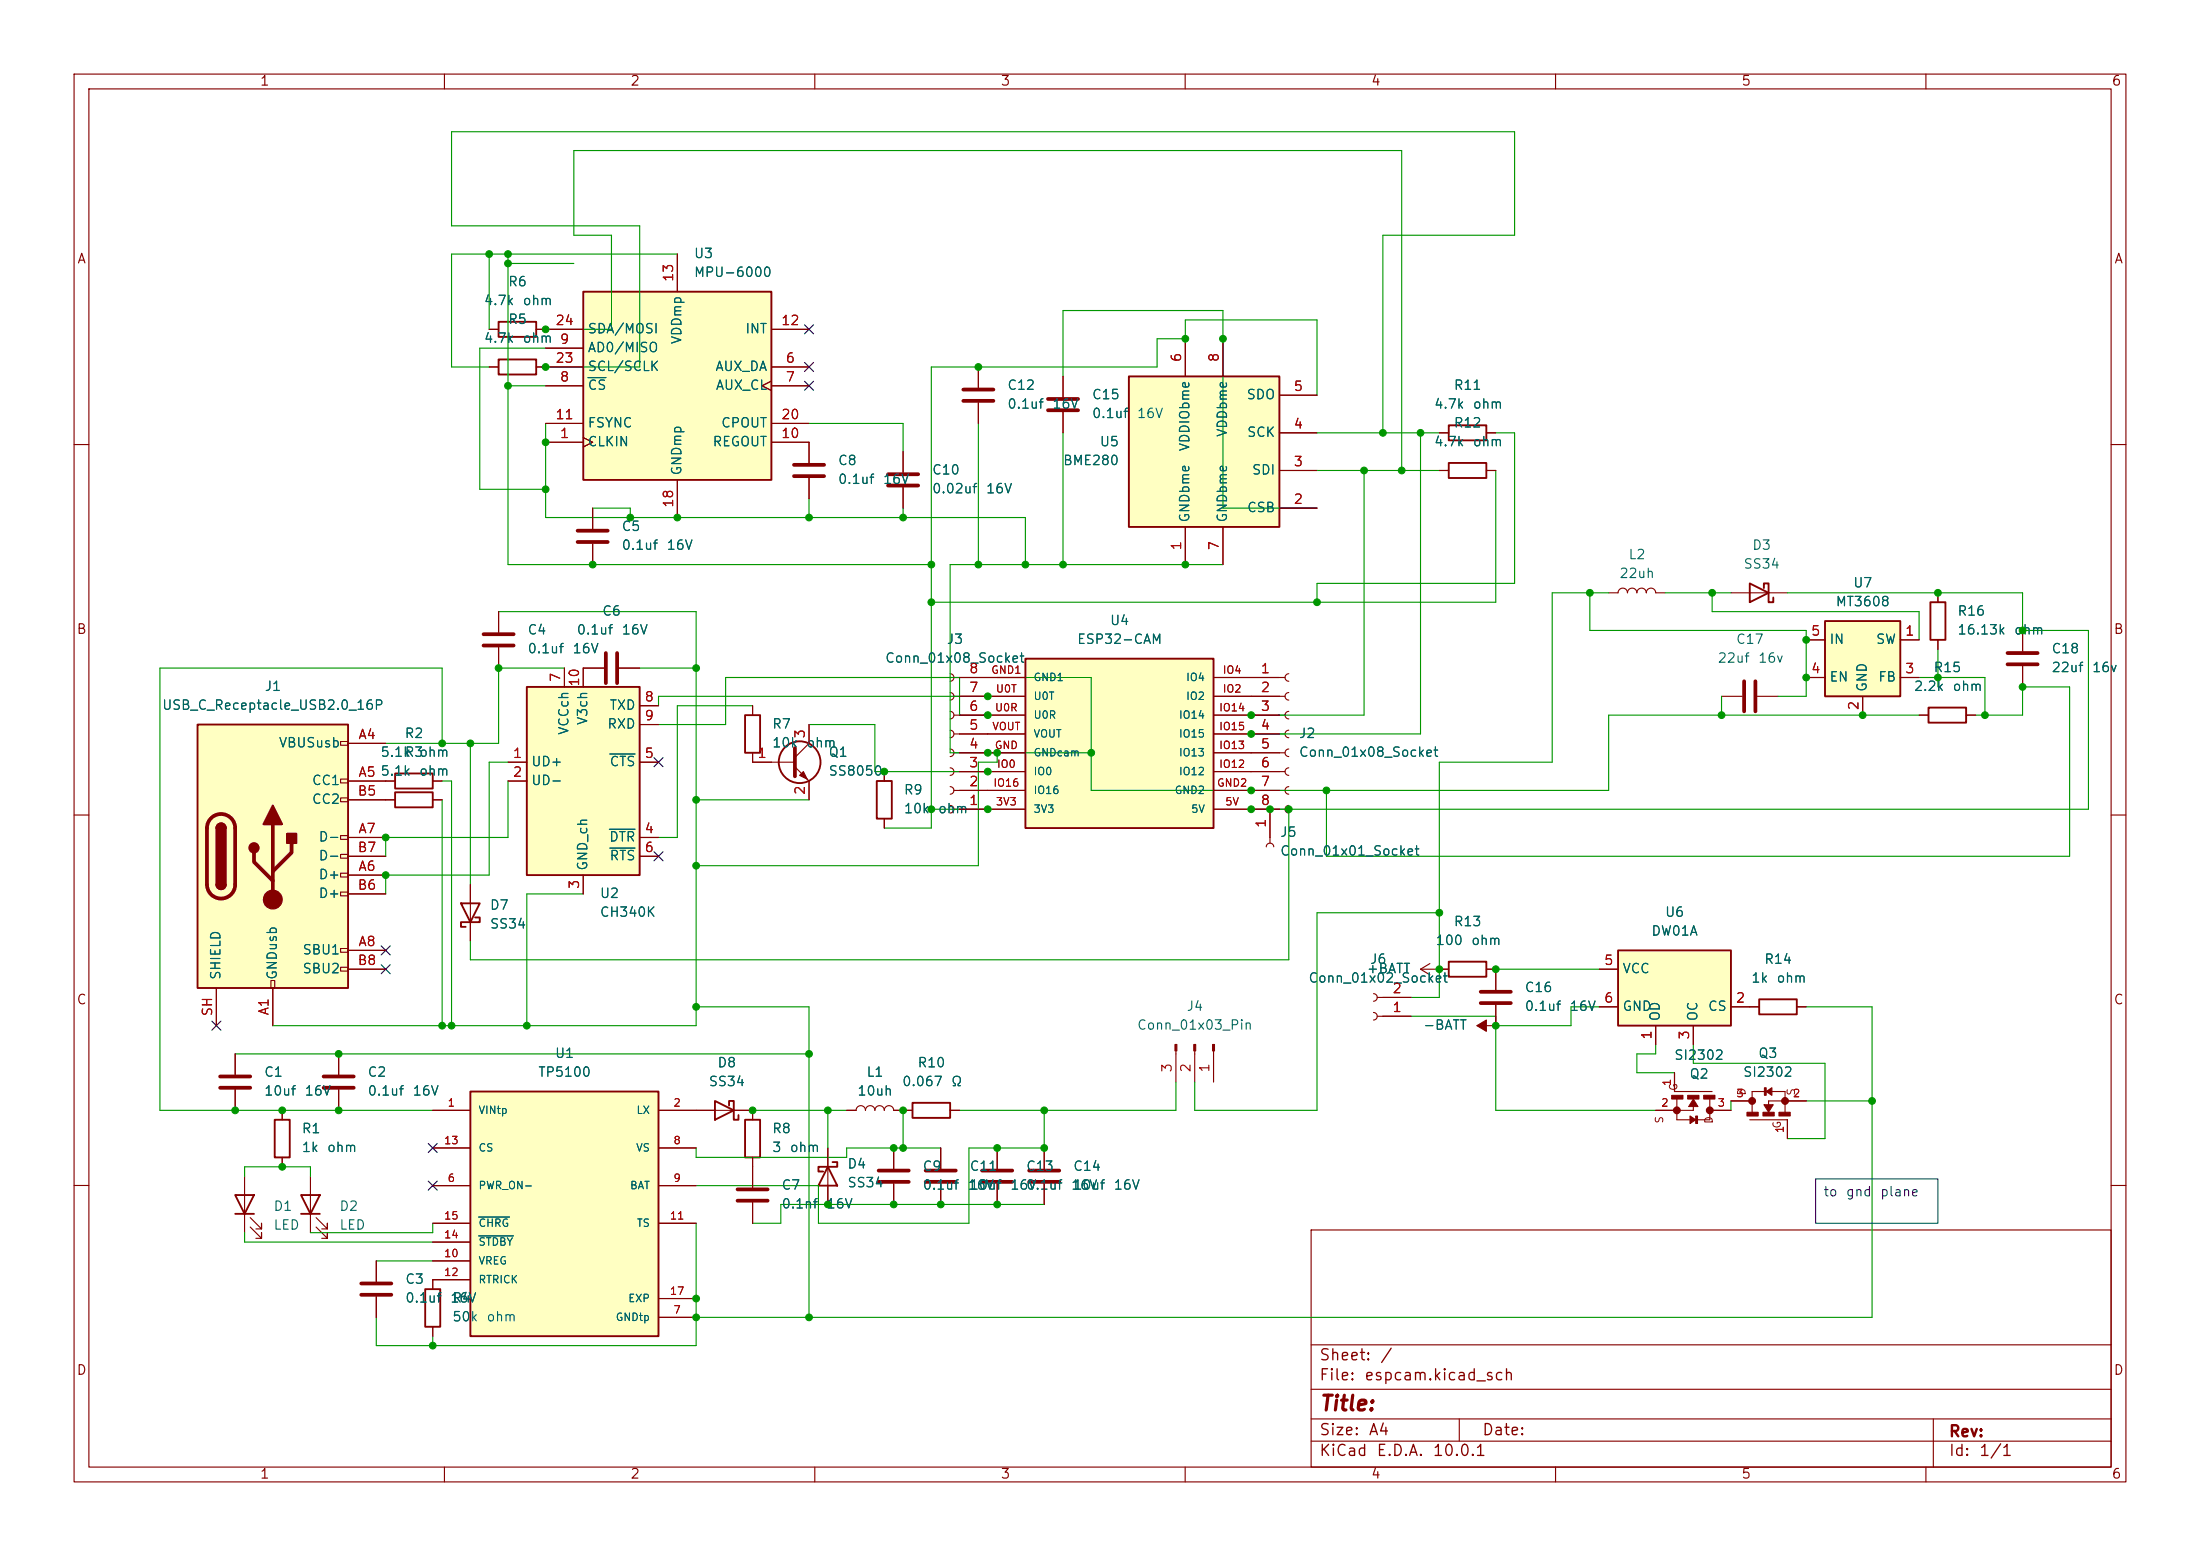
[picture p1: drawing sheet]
<svg xmlns="http://www.w3.org/2000/svg" width="297mm" height="210mm" viewBox="0 0 297 210" stroke-linecap="round" stroke-linejoin="round" font-family="sans-serif">
<g fill="none" stroke="#840000" stroke-width=".15">
<path d="M10 10h277v190h-277zM12 12h273v186h-273zM60 10v2M110 10v2M160 10v2M210 10v2M260 10v2M132.1 49.5v2.8M132.1 54.4v2.8M10 60h2M194.3 63.5h1.3M200.7 63.5h1.2"/>
<path d="M285 60h2M67.3 82.6v2.7M67.3 87.4v2.8M78.7 90.2h2.8M83.6 90.2h2.8M10 110h2M63.5 119.4v7.6M285 110h2M199.4 138.4h2.5M201.9 138.4h.1M201.9 130.8v2.8M201.9 135.6v2.8"/>
<path d="M31.7 142.2v2.8M31.7 147.1v2.8M94 149.9h7.6v1.2M101.6 156.2v4.1M226.1 144.8v2.5h5M226.4 148.3v2.8h4.4v-2.8M228.6 149.4v.5h-5.1M230.8 149.9h2.9M10 160h2M58.4 172.7v1.3M58.4 179.1v1.2M101.6 162.3v2.8"/>
<path d="M177 166h108v32h-108zM285 160h2M60 198v2M110 198v2M160 198v2M177 194.5h108M177 191.5h108M177 187.5h108M177 181.5h108M197 191.5v3M210 198v2M260 198v2"/>
<path d="M261 191.5v6.5"/>
</g>
<path d="M195.6 62.5h5.1v2h-5.1zM62.2 121.9h2.6l-1.3 2.6zM64.1 123.8h.7v.7h-2.6v.6h.7M96.5 148.6l2.6 1.3-2.6 1.2zM98.4 149.2v-.6h.7v2.5h.6v-.6M100.6 151.1h2v5.1h-2zM57.4 174h2v5.1h-2z" fill="none" stroke="#840000" stroke-width=".25"/>
<g fill="#840000" stroke="#840000" stroke-width=".15">
<path d="M199.4 138.4l1.3-.7v1.5z"/>
<path d="M228.2 150.6l.7 .5-.7 .5z"/>
</g>
<path d="M130 52.6h4.1M130 54.1h4.1M65.3 85.6h4M65.3 87.1h4M81.8 88.1v4.1M83.3 88.1v4.1M199.9 133.9h4.1M199.9 135.4h4.1M29.7 145.3h4.1M29.7 146.8h4.1M99.6 160.5h4M99.6 162.1h4" fill="none" stroke="#840000" stroke-width=".51"/>
<g fill="#840000" stroke="#840000" stroke-width=".14">
<path d="M230 147.8h1.5v.5h-1.5z"/>
<path d="M227.8 147.8h1.6v.5h-1.6z"/>
<path d="M225.7 147.8h1.5v.5h-1.5z"/>
<path d="M228.6 148.3l.6 1.1h-1.2z"/>
<path d="M228.9 150.6h.3v1h-.3z"/>
</g>
<g fill="#840000" stroke="#840000" stroke-width=".41">
<circle cx="230.8" cy="149.9" r=".33"/>
<circle cx="226.4" cy="149.9" r=".33"/>
</g>
<path d="M26.7 97.8h20.3v35.6h-20.3z" fill="#ffffc2"/>
<g fill="none" stroke="#840000" stroke-width=".15">
<path d="M66 44.5h1.3M66 49.5h1.3M72.4 44.5h1.3M72.4 49.5h1.3M143.5 50.8v2.8M143.5 55.6v2.8M46 100.1h1v.5h-1zM46 105.2h1v.5h-1zM46 107.7h1v.5h-1zM46 112.8h1v.5h-1zM46 115.3h1v.5h-1zM46 117.9h1v.5h-1z"/>
<path d="M47 100.3h5.1M47 105.4h6.3M47 118.1h5.1M47 113h5.1M47 108h5.1M47 115.6h5.1M58.4 105.4h1.3M29.2 133.4v5M36.6 132.3h.5v1.1h-.5zM36.8 133.4v5M46 120.4h1v.5h-1zM46 128h1v.5h-1z"/>
<path d="M46 130.6h1v.5h-1zM47 128.3h5.1M47 120.7h5.1M47 130.8h5.1M38.1 149.9v1.2M38.1 156.2v1.3M45.7 142.2v2.8M45.7 147.1v2.8"/>
</g>
<path d="M67.3 43.4h5.1v2.1h-5.1zM67.3 48.5h5.1v2h-5.1zM26.7 97.8h20.3v35.6h-20.3zM29.2 111.8a.64 .64 0 0 1 .6-.7 .64 .64 0 0 1 .7 .7M29.2 119.4a.64 .64 0 0 0 .6 .6 .64 .64 0 0 0 .7-.6M53.3 104.4h5.1v2h-5.1zM37.1 151.1h2v5.1h-2z" fill="none" stroke="#840000" stroke-width=".25"/>
<path d="M141.5 53.8h4M141.5 55.4h4M28.5 110.4a1.9 1.9 0 0 1 2.1-.4 1.9 1.9 0 0 1 1.1 1.8v7.6a1.91 1.91 0 0 1-1.9 1.9 1.91 1.91 0 0 1-1.9-1.9v-7.6a1.9 1.9 0 0 1 .6-1.4zM34.3 115.1v1.2l2.5 2.6M36.8 111.3v10.1M39.4 113.8v1.3l-2.6 2.5M43.7 145.3h4.1M43.7 146.8h4.1" fill="none" stroke="#840000" stroke-width=".51"/>
<g fill="#840000" stroke="#840000" stroke-width=".25">
<path d="M29.2 111.8h1.3v7.6h-1.3z"/>
<path d="M29.4 111.3a.64 .64 0 0 1 .7-.1 .64 .64 0 0 1 .4 .6h-1.3z"/>
<path d="M29.2 119.4h1.3a.64 .64 0 0 1-.7 .6 .64 .64 0 0 1-.6-.6z"/>
<path d="M36.8 108.7l1.3 2.6h-2.5z"/>
<path d="M38.7 112.5h1.3v1.3h-1.3z"/>
<circle cx="34.3" cy="114.4" r=".63"/>
</g>
<circle cx="36.8" cy="121.4" r="1.27" fill="#840000" stroke="#840000" stroke-width=".15"/>
<path d="M152.4 50.8h20.3v20.3h-20.3z" fill="#ffffc2"/>
<path d="M152.4 50.8h20.3v20.3h-20.3z" fill="none" stroke="#840000" stroke-width=".25"/>
<path d="M160 45.7v5.1M165.1 45.7v5.1M172.7 58.4h5.1M172.7 53.3h5.1M160 71.1v5.1M165.1 71.1v5.1M172.7 68.6h5.1M172.7 63.5h5.1M233.7 148.6h2.8M236.2 151.1h5.1v2.6M236.5 150.2v-2.9h4.5v2.9M243.8 148.6h-5v.5" fill="none" stroke="#840000" stroke-width=".15"/>
<g fill="#840000" stroke="#840000" stroke-width=".14">
<path d="M235.8 150.1h1.6v.5h-1.6z"/>
<path d="M238 150.1h1.5v.5h-1.5z"/>
<path d="M240.2 150.1h1.5v.5h-1.5z"/>
<path d="M238.1 149.1h1.3l-.6 1z"/>
<path d="M238.2 146.8h.2v1h-.2z"/>
</g>
<g fill="#840000" stroke="#840000" stroke-width=".41">
<circle cx="236.5" cy="148.6" r=".33"/>
<circle cx="241" cy="148.6" r=".33"/>
</g>
<path d="M238.4 147.3l.8-.5v1z" fill="#840000" stroke="#840000" stroke-width=".15"/>
<path d="M218.4 128.3h15.3v10.1h-15.3z" fill="#ffffc2"/>
<path d="M53.3 106.9h5.1v2.1h-5.1zM218.4 128.3h15.3v10.1h-15.3z" fill="none" stroke="#840000" stroke-width=".25"/>
<path d="M52.1 108h1.2M58.4 108h1.3M215.9 135.9h2.5M215.9 130.8h2.5M223.5 138.4v2.6M228.6 138.4v2.6M233.7 135.9h2.5" fill="none" stroke="#840000" stroke-width=".15"/>
<path d="M63.5 147.3h25.4v33h-25.4z" fill="#ffffc2"/>
<path d="M63.5 147.3h25.4v33h-25.4z" fill="none" stroke="#840000" stroke-width=".25"/>
<g fill="none" stroke="#840000" stroke-width=".15">
<path d="M58.4 149.9h5.1M58.4 154.9h5.1M88.9 149.9h5.1M88.9 154.9h5.1M50.8 170.2v2.8M50.8 175v2.8M58.4 160h5.1M58.4 170.2h5.1M58.4 165.1h5.1M58.4 172.7h5.1M58.4 167.6h5.1M88.9 160h5.1"/>
<path d="M88.9 165.1h5.1M88.9 175.3h5.1M88.9 177.8h5.1"/>
</g>
<path d="M64.6 166.8h4.7M64.6 164.3h4.2" fill="none" stroke="#006464" stroke-width=".15"/>
<path d="M48.8 173.2h4M48.8 174.8h4" fill="none" stroke="#840000" stroke-width=".51"/>
<path d="M71.1 92.7h15.3v25.4h-15.3z" fill="#ffffc2"/>
<g fill="none" stroke="#840000" stroke-width=".25">
<path d="M71.1 92.7h15.3v25.4h-15.3zM100.6 96.5h2v5.1h-2zM237.5 134.9h5.1v2h-5.1zM31.7 161.3h2.6l-1.3 2.5zM31.7 163.8h2.6M40.6 161.3h2.6l-1.3 2.5zM40.6 163.8h2.6"/>
<circle cx="107.9" cy="102.9" r="2.82"/>
</g>
<g fill="none" stroke="#840000" stroke-width=".15">
<path d="M109.2 59.7v2.8M109.2 64.5v2.8M76.2 90.2v2.5M78.7 90.2v2.5M86.4 95.3h2.5M86.4 97.8h2.5M101.6 95.3v1.2M109.2 97.8v2.5l-1.9 1.9M68.6 102.9h2.5M68.6 105.4h2.5M78.7 118.1v2.6M86.4 102.9h2.5"/>
<path d="M86.4 113h2.5M86.4 115.6h2.5M101.6 101.6v1.3h5.7M107.3 103.5l1.9 1.9v2.6M236.2 135.9h1.3M242.6 135.9h1.2M33 158.8v7.6M41.9 158.8v7.6M33.8 165.6l1.5 1.5v-.7v.7h-.8M33.8 164.3l1.5 1.6v-.8v.8h-.8M42.7 165.6l1.5 1.5v-.7v.7h-.8M42.7 164.3l1.5 1.6v-.8v.8h-.8"/>
</g>
<path d="M82.3 111.9h3.4M82.3 101.8h3.4M82.3 114.5h3.4" fill="none" stroke="#006464" stroke-width=".15"/>
<path d="M107.2 62.7h4.1M107.2 64.3h4.1M107.3 101v3.8" fill="none" stroke="#840000" stroke-width=".51"/>
<path d="M107.9 104.6l.6-.5 .5 1.1z" fill="#840000" stroke="#840000" stroke-width=".15"/>
<path d="M78.7 39.4h25.4v25.4h-25.4z" fill="#ffffc2"/>
<path d="M78.7 39.4h25.4v25.4h-25.4zM195.6 57.4h5.1v2h-5.1zM118.4 105.4h2v5.1h-2zM195.6 129.8h5.1v2h-5.1zM111.8 157.5l1.2 2.5h-2.5zM112.4 156.8h.6v.7h-2.5v.6h.6M123.2 148.8h5.1v2.1h-5.1z" fill="none" stroke="#840000" stroke-width=".25"/>
<g fill="none" stroke="#840000" stroke-width=".15">
<path d="M91.4 34.3v5.1M73.7 59.7h5M73.7 49.5h5M73.7 52.1h5M73.7 47h5M73.7 57.2h5M73.7 44.5h5M78.7 59.1l1.3 .6-1.3 .6M104.1 51.4l-1.2 .7 1.2 .6M104.1 59.7h5.1M104.1 49.5h5.1M104.1 52.1h5.1"/>
<path d="M104.1 57.2h5.1M104.1 44.5h5.1M194.3 58.4h1.3M200.7 58.4h1.2M80 68.6v2.8M80 73.4v2.8M91.4 64.8v5.1M119.4 104.1v1.3M119.4 110.5v1.3M170.9 114.3a.51 .51 0 0 1 .5-.5 .51 .51 0 0 1 .6 .5M171.4 109.2v4.6M185.4 136.7a.51 .51 0 0 1 .5 .5 .51 .51 0 0 1-.5 .5"/>
<path d="M185.4 134.1a.51 .51 0 0 1 .5 .5 .51 .51 0 0 1-.5 .5M185.9 137.2h4.6M185.9 134.6h4.6M191.8 130.8l1.2 .8M191.8 130.8h3.8M193 130l-1.2 .8M194.3 130.8h.1M200.7 130.8h1.2M111.8 154.9v7.7M114.3 149.9h1.3a.64 .64 0 0 1 .6-.7 .64 .64 0 0 1 .6 .7 .64 .64 0 0 1 .7-.7 .64 .64 0 0 1 .6 .7 .64 .64 0 0 1 .6-.7 .64 .64 0 0 1 .7 .7 .64 .64 0 0 1 .6-.7 .64 .64 0 0 1 .6 .7h2.6M120.6 154.9v2.8M120.6 159.8v2.8"/>
<path d="M127 154.9v2.8M127 159.8v2.8M128.3 149.9h1.2M134.6 154.9v2.8M134.6 159.8v2.8M141 154.9v2.8M141 159.8v2.8M158.7 141.8v4.3M161.3 141.8v4.3M163.8 141.8v4.3"/>
</g>
<path d="M79.4 51h2.4" fill="none" stroke="#006464" stroke-width=".15"/>
<path d="M78 71.6h4M78 73.2h4M118.6 158h4.1M118.6 159.5h4.1M125 158h4M125 159.5h4M132.6 158h4.1M132.6 159.5h4.1M138.9 158h4.1M138.9 159.5h4.1" fill="none" stroke="#840000" stroke-width=".51"/>
<g fill="#840000" stroke="#840000" stroke-width=".15">
<path d="M163.7 141h.3v.8h-.3z"/>
<path d="M161.2 141h.2v.8h-.2z"/>
<path d="M158.6 141h.3v.8h-.3z"/>
</g>
<path d="M138.4 88.9h25.4v22.9h-25.4z" fill="#ffffc2"/>
<path d="M138.4 88.9h25.4v22.9h-25.4z" fill="none" stroke="#840000" stroke-width=".25"/>
<g fill="none" stroke="#840000" stroke-width=".15">
<path d="M133.3 91.4h5.1M133.3 94h5.1M133.3 96.5h5.1M133.3 99.1h5.1M163.8 91.4h5.1M163.8 94h5.1M163.8 96.5h5.1M163.8 99.1h5.1M133.3 109.2h5.1M133.3 106.7h5.1M133.3 104.1h5.1M133.3 101.6h5.1"/>
<path d="M163.8 109.2h5.1M163.8 106.7h5.1M163.8 104.1h5.1M163.8 101.6h5.1"/>
</g>
<path d="M246.4 83.8h10.1v10.2h-10.1z" fill="#ffffc2"/>
<path d="M236.2 78.7l2.6 1.3-2.6 1.3zM238.1 79.4v-.7h.7v2.6h.6v-.7M246.4 83.8h10.1v10.2h-10.1zM260.3 95.5h5.1v2h-5.1zM260.6 81.3h2v5.1h-2z" fill="none" stroke="#840000" stroke-width=".25"/>
<g fill="none" stroke="#840000" stroke-width=".15">
<path d="M91.4 34.3v5.1M66 49.5h1.3M66 44.5h1.3M72.4 49.5h6.3M72.4 44.5h6.3M73.7 59.7h5M73.7 52.1h5M73.7 47h5M73.7 57.2h5M78.7 59.1l1.3 .6-1.3 .6M104.1 51.4l-1.2 .7 1.2 .6M104.1 59.7h5.1v2.8"/>
<path d="M104.1 49.5h5.1M104.1 52.1h5.1M104.1 57.2h5.1M104.1 44.5h5.1M132.1 49.5v2.8M132.1 54.4v2.8M143.5 50.8v2.8M143.5 55.6v2.8M160 45.7v5.1M165.1 45.7v5.1M172.7 58.4h5.1M172.7 53.3h5.1"/>
<path d="M194.3 58.4h1.3M200.7 58.4h1.2M80 68.6v2.8M80 73.4v2.8M91.4 64.8v5.1M109.2 64.5v2.8M121.9 61v2.8M121.9 65.8v2.8M160 71.1v5.1M165.1 71.1v5.1M172.7 68.6h5.1M172.7 63.5h5.1"/>
<path d="M194.3 63.5h1.3M200.7 63.5h1.2M67.3 82.6v2.7M67.3 87.4v2.8M76.2 90.2v2.5M81.5 90.2h-2.8v2.5M83.6 90.2h2.8M86.4 95.3h2.5M86.4 97.8h2.5M101.6 95.3v1.2M109.2 97.8v2.5M128.3 98.6a.51 .51 0 0 1 .5 .5 .51 .51 0 0 1-.5 .5"/>
<path d="M128.3 96a.51 .51 0 0 1 .5 .5 .51 .51 0 0 1-.5 .5M128.3 93.5a.51 .51 0 0 1 .5 .5 .51 .51 0 0 1-.5 .5M128.3 90.9a.51 .51 0 0 1 .5 .5 .51 .51 0 0 1-.5 .5M128.8 91.4h9.6M128.8 94h9.6M128.8 99.1h9.6M128.8 96.5h9.6M163.8 91.4h9.7M163.8 94h9.7M163.8 99.1h9.7M163.8 96.5h9.7M174 90.9a.51 .51 0 0 0-.5 .5 .51 .51 0 0 0 .5 .5"/>
<path d="M174 93.5a.51 .51 0 0 0-.5 .5 .51 .51 0 0 0 .5 .5M174 96a.51 .51 0 0 0-.5 .5 .51 .51 0 0 0 .5 .5M174 98.6a.51 .51 0 0 0-.5 .5 .51 .51 0 0 0 .5 .5M217.2 80h1.2a.64 .64 0 0 1 .7-.6 .64 .64 0 0 1 .6 .6 .64 .64 0 0 1 .6-.6 .64 .64 0 0 1 .7 .6 .64 .64 0 0 1 .6-.6 .64 .64 0 0 1 .6 .6 .64 .64 0 0 1 .7-.6 .64 .64 0 0 1 .6 .6h1.3M232.4 94h2.8M233.7 80h7.6M237.2 94h2.8M243.8 86.4h2.6M243.8 91.4h2.6M251.5 94v2.5M256.5 86.4h2.6M256.5 91.4h2.6"/>
<path d="M259.1 96.5h1.2M261.6 80v1.3M261.6 86.4v1.2M265.4 96.5h1.3M273 85.1v2.8M273 89.9v2.8M47 100.3h5.1M47 105.4h6.3M47 118.1h5.1M47 113h5.1M47 108h6.3M47 115.6h5.1"/>
<path d="M58.4 105.4h1.3M58.4 108h1.3M63.5 119.4v2.5M68.6 105.4h2.5M68.6 102.9h2.5M78.7 118.1v2.6M86.4 113h2.5M86.4 115.6h2.5M86.4 102.9h2.5M101.6 101.6v1.3h2.5M109.2 105.4v2.6M119.4 104.1v1.3"/>
<path d="M119.4 110.5v1.3M128.3 108.7a.51 .51 0 0 1 .5 .5 .51 .51 0 0 1-.5 .5M128.3 106.2a.51 .51 0 0 1 .5 .5 .51 .51 0 0 1-.5 .5M128.3 103.6a.51 .51 0 0 1 .5 .5 .51 .51 0 0 1-.5 .5M128.3 101.1a.51 .51 0 0 1 .5 .5 .51 .51 0 0 1-.5 .5M128.8 109.2h9.6M128.8 106.7h9.6M128.8 104.1h9.6M128.8 101.6h9.6M163.8 109.2h9.7M163.8 106.7h9.7M163.8 104.1h9.7"/>
<path d="M163.8 101.6h9.7M171.4 109.2v3.8M174 101.1a.51 .51 0 0 0-.5 .5 .51 .51 0 0 0 .5 .5M174 103.6a.51 .51 0 0 0-.5 .5 .51 .51 0 0 0 .5 .5M174 106.2a.51 .51 0 0 0-.5 .5 .51 .51 0 0 0 .5 .5M174 108.7a.51 .51 0 0 0-.5 .5 .51 .51 0 0 0 .5 .5M29.2 133.4v5M36.8 133.4v5M47 128.3h5.1M47 120.7h5.1M47 130.8h5.1M63.5 124.5v2.5"/>
<path d="M186.7 137.2h3.8M186.7 134.6h3.8M194.3 130.8h.1M194.3 130.8h1.3M200.7 130.8h1.2v2.8M201.9 138.4h.1M201.9 135.6v2.8M215.9 130.8h2.5M215.9 135.9h2.5M223.5 138.4v2.6M228.6 138.4v2.6M233.7 135.9h3.8"/>
<path d="M242.6 135.9h1.2M31.7 142.2v2.8M31.7 147.1v2.8M38.1 149.9v1.2M38.1 156.2v1.3M45.7 142.2v2.8M45.7 147.1v2.8M58.4 149.9h5.1M58.4 154.9h5.1M88.9 149.9h7.6M88.9 154.9h5.1M99.1 149.9h2.5v1.2"/>
<path d="M101.6 156.2v4.1M111.8 154.9v2.6M114.3 149.9h1.3M120.6 149.9h2.6M120.6 154.9v2.8M120.6 159.8v2.8M127 154.9v2.8M127 159.8v2.8M128.3 149.9h1.2M134.6 154.9v2.8M134.6 159.8v2.8M141 154.9v2.8"/>
<path d="M141 159.8v2.8M223.5 149.9h2.6M226.1 144.8v2.5M231.1 149.9h2.6M233.7 148.6h2.5M241.3 151.1v2.6M241.3 148.6h2.5M50.8 170.2v2.8M50.8 175v2.8M58.4 160h5.1M58.4 170.2h5.1M58.4 165.1h5.1"/>
<path d="M58.4 167.6h5.1M58.4 179.1v1.2M63.5 172.7h-5.1v1.3M88.9 160h5.1M88.9 165.1h5.1M88.9 175.3h5.1M88.9 177.8h5.1M101.6 162.3v2.8M111.8 160v2.6"/>
</g>
<path d="M119.9 64h4.1M119.9 65.5h4.1M235.5 91.9v4.1M237 91.9v4.1M271 88.1h4.1M271 89.7h4.1" fill="none" stroke="#840000" stroke-width=".51"/>
<g fill="none" stroke="#009600" stroke-width=".15">
<path d="M66 34.3v10.2M68.6 34.3v41.9h57.1M68.6 35.6h8.9M91.4 34.3h-30.4v15.2h5M68.6 52.1h5.1M73.7 49.5h12.7v-19h-25.4v-12.7h143.5v14h-17.8v26.6M73.7 44.5h8.8v-12.7h-5v-11.5h111.7v43.2M73.7 57.2v12.7h64.7v6.3M73.7 47h-8.9v19h8.9M109.2 57.2h12.7v3.8M132.1 57.2v19M143.5 50.8v-8.9h21.6v26.7h12.7"/>
<path d="M143.5 58.4v17.8M177.8 53.3v-10.1h-17.8v2.5h-3.8v3.8h-30.5v62.3h-6.3M177.8 58.4h16.5M191.8 58.4v40.7h-22.9M201.9 58.4h2.6v20.3h-26.7v2.6M80 68.6h5.1v1.3M109.2 67.3v2.6M121.9 68.6v1.3M165.1 76.2h-36.8v25.4h19M177.8 63.5h16.5M184.1 63.5v33h-15.2M201.9 63.5v17.8h-76.2"/>
<path d="M67.3 82.6h26.7v55.8h-57.2M76.2 90.2h-8.9v10.1h-15.2M86.4 90.2h7.6M101.6 95.3h-10.2v17.7h-2.5M109.2 97.8h8.9v6.3h15.2M133.3 96.5h-3.8v-5.1h-31.5v6.4h-9.1M133.3 94h-44.4v1.3M134.6 91.4h12.7v15.3h69.9v-10.2h41.9M214.6 80v5.1h29.2v8.9h-3.8M217.2 80h-7.7v22.9h-15.2v31.7h-3.8M224.8 80h8.9M231.1 80v2.6h28v3.8"/>
<path d="M232.4 94v2.5M241.3 80h31.7v5.1h8.9v24.1h-113M259.1 91.4h8.9v5.1M261.6 87.6v5.1M266.7 96.5h6.3v-3.8h6.4v22.9h-100.3v-8.9M59.7 100.3v-10.1h-38.1v59.7h36.8M59.7 105.4h1.3v33M59.7 108v30.4M63.5 100.3v19.1M68.6 105.4v7.6h-16.5v2.6M68.6 102.9h-2.6v15.2h-13.9v2.6M94 108h15.2"/>
<path d="M125.7 109.2h7.6M134.6 101.6v1.3h-2.5v13.9h-38.1M174 109.2v20.3h-110.5v-2.5M78.7 120.7h-7.6v17.7M94 135.9h15.2v41.9M190.5 137.2h11.4v12.7h21.6M194.3 123.2h-16.5v26.7h-16.5v-3.8M201.9 130.8h14M215.9 135.9h-3.8v2.5h-10.2M243.8 135.9h8.9v41.9h-158.7M31.7 142.2h77.5M33 158.8v-1.3h8.9v1.3"/>
<path d="M94 154.9v1.3h20.3v-1.3h12.7M101.6 149.9h12.7M111.8 149.9v5M121.9 149.9v5M141 149.9v5h-10.2v10.2h-20.3v-5.1h-16.5M158.7 146.1v3.8h-29.2M223.5 141v1.2h-2.5v2.6h5.1M228.6 141v2.5h17.8v10.2h-5.1M233.7 148.6v1.3M243.8 148.6h8.9M33 166.4v1.2h25.4M50.8 170.2h7.6"/>
<path d="M58.4 165.1v1.3h-16.5M94 165.1v16.5h-43.2v-3.8M141 162.6h-35.6v2.5h-3.8M58.4 180.3v1.3"/>
</g>
<g fill="none" stroke="#000084" stroke-width=".15">
<path d="M108.6 51.5l1.2 1.2M108.6 43.8l1.2 1.3M108.6 48.9l1.2 1.2M109.8 51.5l-1.2 1.2M109.8 43.8l-1.2 1.3M109.8 48.9l-1.2 1.2M88.3 115l1.2 1.2M88.3 102.3l1.2 1.2M89.5 115l-1.2 1.2M89.5 102.3l-1.2 1.2M28.6 137.8l1.2 1.2M29.8 137.8l-1.2 1.2"/>
<path d="M51.5 130.2l1.2 1.2M51.5 127.7l1.2 1.2M52.7 130.2l-1.2 1.2M52.7 127.7l-1.2 1.2M57.8 159.4l1.2 1.2M57.8 154.3l1.2 1.2M59 159.4l-1.2 1.2M59 154.3l-1.2 1.2"/>
</g>
<path d="M245.1 159.1h16.5v6h-16.5z" fill="none" stroke="#0000c2" stroke-width=".15"/>
<path d="M79.4 51h2.4M82.3 111.9h3.4M82.3 101.8h3.4M82.3 114.5h3.4M64.6 166.8h4.7M64.6 164.3h4.2" fill="none" stroke="#006464" stroke-width=".15"/>
<g fill="#009600" stroke="#009600" stroke-width=".14">
<circle cx="52.1" cy="118.1" r=".46"/>
<circle cx="45.7" cy="142.2" r=".46"/>
<circle cx="31.7" cy="149.9" r=".46"/>
<circle cx="52.1" cy="113" r=".46"/>
<circle cx="38.1" cy="149.9" r=".46"/>
<circle cx="38.1" cy="157.5" r=".46"/>
<circle cx="45.7" cy="149.9" r=".46"/>
<circle cx="91.4" cy="69.9" r=".46"/>
<circle cx="85.1" cy="69.9" r=".46"/>
<circle cx="109.2" cy="69.9" r=".46"/>
<circle cx="132.1" cy="49.5" r=".46"/>
<circle cx="160" cy="45.7" r=".46"/>
<circle cx="165.1" cy="45.7" r=".46"/>
<circle cx="94" cy="108" r=".46"/>
<circle cx="94" cy="116.8" r=".46"/>
<circle cx="94" cy="90.2" r=".46"/>
<circle cx="121.9" cy="149.9" r=".46"/>
<circle cx="121.9" cy="154.9" r=".46"/>
<circle cx="141" cy="154.9" r=".46"/>
<circle cx="73.7" cy="66" r=".46"/>
<circle cx="73.7" cy="59.7" r=".46"/>
<circle cx="68.6" cy="52.1" r=".46"/>
<circle cx="68.6" cy="34.3" r=".46"/>
<circle cx="66" cy="34.3" r=".46"/>
<circle cx="68.6" cy="35.6" r=".46"/>
<circle cx="73.7" cy="49.5" r=".46"/>
<circle cx="73.7" cy="44.5" r=".46"/>
<circle cx="80" cy="76.2" r=".46"/>
<circle cx="71.1" cy="138.4" r=".46"/>
<circle cx="61" cy="138.4" r=".46"/>
<circle cx="59.7" cy="100.3" r=".46"/>
<circle cx="63.5" cy="100.3" r=".46"/>
<circle cx="59.7" cy="138.4" r=".46"/>
<circle cx="67.3" cy="90.2" r=".46"/>
<circle cx="101.6" cy="149.9" r=".46"/>
<circle cx="94" cy="135.9" r=".46"/>
<circle cx="94" cy="177.8" r=".46"/>
<circle cx="94" cy="175.3" r=".46"/>
<circle cx="111.8" cy="149.9" r=".46"/>
<circle cx="111.8" cy="162.6" r=".46"/>
<circle cx="120.6" cy="154.9" r=".46"/>
<circle cx="109.2" cy="177.8" r=".46"/>
<circle cx="58.4" cy="181.6" r=".46"/>
<circle cx="109.2" cy="142.2" r=".46"/>
<circle cx="252.7" cy="148.6" r=".46"/>
<circle cx="179.1" cy="106.7" r=".46"/>
<circle cx="168.9" cy="106.7" r=".46"/>
<circle cx="171.4" cy="109.2" r=".46"/>
<circle cx="174" cy="109.2" r=".46"/>
<circle cx="194.3" cy="123.2" r=".46"/>
<circle cx="214.6" cy="80" r=".46"/>
<circle cx="201.9" cy="138.4" r=".46"/>
<circle cx="194.3" cy="130.8" r=".46"/>
<circle cx="119.4" cy="104.1" r=".46"/>
<circle cx="133.3" cy="101.6" r=".46"/>
<circle cx="133.3" cy="104.1" r=".46"/>
<circle cx="134.6" cy="101.6" r=".46"/>
<circle cx="125.7" cy="109.2" r=".46"/>
<circle cx="147.3" cy="101.6" r=".46"/>
<circle cx="133.3" cy="109.2" r=".46"/>
<circle cx="134.6" cy="162.6" r=".46"/>
<circle cx="141" cy="149.9" r=".46"/>
<circle cx="134.6" cy="154.9" r=".46"/>
<circle cx="120.6" cy="162.6" r=".46"/>
<circle cx="127" cy="162.6" r=".46"/>
<circle cx="177.8" cy="81.3" r=".46"/>
<circle cx="168.9" cy="99.1" r=".46"/>
<circle cx="168.9" cy="96.5" r=".46"/>
<circle cx="133.3" cy="96.5" r=".46"/>
<circle cx="168.9" cy="109.2" r=".46"/>
<circle cx="243.8" cy="86.4" r=".46"/>
<circle cx="243.8" cy="91.4" r=".46"/>
<circle cx="232.4" cy="96.5" r=".46"/>
<circle cx="231.1" cy="80" r=".46"/>
<circle cx="138.4" cy="76.2" r=".46"/>
<circle cx="143.5" cy="76.2" r=".46"/>
<circle cx="186.7" cy="58.4" r=".46"/>
<circle cx="184.1" cy="63.5" r=".46"/>
<circle cx="191.8" cy="58.4" r=".46"/>
<circle cx="133.3" cy="94" r=".46"/>
<circle cx="132.1" cy="76.2" r=".46"/>
<circle cx="125.7" cy="81.3" r=".46"/>
<circle cx="189.2" cy="63.5" r=".46"/>
<circle cx="125.7" cy="76.2" r=".46"/>
<circle cx="121.9" cy="69.9" r=".46"/>
<circle cx="160" cy="76.2" r=".46"/>
<circle cx="261.6" cy="91.4" r=".46"/>
<circle cx="261.6" cy="80" r=".46"/>
<circle cx="273" cy="92.7" r=".46"/>
<circle cx="273" cy="85.1" r=".46"/>
<circle cx="251.5" cy="96.5" r=".46"/>
<circle cx="268" cy="96.5" r=".46"/>
<circle cx="201.9" cy="130.8" r=".46"/>
</g>
<text font-size="2" fill="#840000" x="178" y="190.9">Title:</text>
<g font-size="1.5" fill="#840000">
<text x="178" y="184">Sheet:</text>
<text x="186.2" y="184">/</text>
<text x="178" y="186.7">File:</text>
<text x="184.1" y="186.7">espcam.kicad_sch</text>
<text x="178" y="196.9">KiCad</text>
<text x="178" y="194.1">Size:</text>
<text x="184.7" y="194.1">A4</text>
<text x="185.7" y="196.9">E.D.A.</text>
<text x="193.3" y="196.9">10.0.1</text>
<text x="200" y="194.1">Date:</text>
<text x="263" y="194.3">Rev:</text>
<text x="263" y="196.9">Id:</text>
<text x="267.1" y="196.9">1/1</text>
</g>
<g font-size="1.3" fill="#840000">
<text x="35" y="11.9">1</text>
<text x="85" y="11.9">2</text>
<text x="135" y="11.9">3</text>
<text x="185" y="11.9">4</text>
<text x="235" y="11.9">5</text>
<text x="285" y="11.9">6</text>
<text x="10.3" y="35.9">A</text>
<text x="285.3" y="35.9">A</text>
<text x="10.3" y="85.9">B</text>
<text x="285.3" y="85.9">B</text>
<text x="10.3" y="135.9">C</text>
<text x="285.3" y="135.9">C</text>
<text x="10.3" y="185.9">D</text>
<text x="285.3" y="185.9">D</text>
<text x="35" y="199.9">1</text>
<text x="85" y="199.9">2</text>
<text x="135" y="199.9">3</text>
<text x="185" y="199.9">4</text>
<text x="235" y="199.9">5</text>
<text x="285" y="199.9">6</text>
</g>
<g font-size="1.3" fill="#006464">
<text x="93.6" y="35.2">U3</text>
<text x="65.2" y="41.5">4.7k</text>
<text x="68.5" y="39">R6</text>
<text x="70.5" y="41.5">ohm</text>
<text x="93.6" y="37.7">MPU-6000</text>
<text x="65.2" y="46.6">4.7k</text>
<text x="68.5" y="44">R5</text>
<text x="70.5" y="46.6">ohm 9</text>
<text x="79.2" y="47.9">AD0/MISO</text>
<text x="79.2" y="45.3">SDA/MOSI</text>
<text x="92.3" y="46.6" transform="rotate(-90 92.3 46.6)">VDDmp</text>
<text x="100.5" y="45.3">INT</text>
<text x="79.2" y="52.9">CS</text>
<text x="79.2" y="50.4">SCL/SCLK</text>
<text x="96.5" y="50.4">AUX_DA</text>
<text x="96.5" y="52.9">AUX_CL</text>
<text x="135.9" y="52.9">C12</text>
<text x="196.2" y="52.9">R11</text>
<text x="79.2" y="58">FSYNC</text>
<text x="97.3" y="58">CPOUT</text>
<text x="135.9" y="55.5">0.1uf</text>
<text x="142" y="55.5">16V</text>
<text x="147.3" y="56.7">0.1uf</text>
<text x="147.3" y="54.2">C15</text>
<text x="153.4" y="56.7">16V</text>
<text x="166" y="59.1" transform="rotate(-90 166 59.1)">VDDbme</text>
<text x="168.2" y="54.2">SDO</text>
<text x="168.3" y="59.3">SCK</text>
<text x="193.5" y="55.5">4.7k</text>
<text x="196.2" y="58">R12</text>
<text x="198.7" y="55.5">ohm</text>
<text x="79.2" y="60.6">CLKIN</text>
<text x="92.3" y="64.3" transform="rotate(-90 92.3 64.3)">GNDmp</text>
<text x="96.1" y="60.6">REGOUT</text>
<text x="113" y="63.1">C8</text>
<text x="113" y="65.6">0.1uf</text>
<text x="119.1" y="65.6">16V</text>
<text x="125.7" y="64.4">C10</text>
<text x="143.4" y="63.1">BME280</text>
<text x="148.4" y="60.6">U5</text>
<text x="160.9" y="61" transform="rotate(-90 160.9 61)">VDDIObme</text>
<text x="168.9" y="64.4">SDI</text>
<text x="193.5" y="60.6">4.7k</text>
<text x="198.7" y="60.6">ohm</text>
<text x="83.8" y="72">C5</text>
<text x="125.7" y="66.9">0.02uf</text>
<text x="133" y="66.9">16V</text>
<text x="160.9" y="70.6" transform="rotate(-90 160.9 70.6)">GNDbme</text>
<text x="166" y="70.6" transform="rotate(-90 166 70.6)">GNDbme</text>
<text x="168.3" y="69.4">CSB</text>
<text x="83.8" y="74.5">0.1uf</text>
<text x="89.9" y="74.5">16V</text>
<text x="219.8" y="75.8">L2</text>
<text x="235.3" y="77.1">SS34</text>
<text x="236.5" y="74.5">D3</text>
<text x="81.2" y="83.4">C6</text>
<text x="218.5" y="78.3">22uh</text>
<text x="247.7" y="82.1">MT3608</text>
<text x="250.1" y="79.6">U7</text>
<text x="264.2" y="83.4">R16</text>
<text x="71.1" y="86">C4</text>
<text x="71.1" y="88.5">0.1uf</text>
<text x="77.2" y="88.5">16V</text>
<text x="77.8" y="86">0.1uf</text>
<text x="83.8" y="86">16V</text>
<text x="119.4" y="89.8">Conn_01x08_Socket</text>
<text x="127.7" y="87.2">J3</text>
<text x="145.3" y="87.2">ESP32-CAM</text>
<text x="149.8" y="84.7">U4</text>
<text x="231.8" y="89.8">22uf</text>
<text x="234.3" y="87.2">C17</text>
<text x="237.3" y="89.8">16v</text>
<text x="246.9" y="87.2">IN</text>
<text x="253.2" y="87.2">SW</text>
<text x="264.2" y="86">16.13k</text>
<text x="271.8" y="86">ohm</text>
<text x="276.9" y="88.5">C18</text>
<text x="35.6" y="93.6">J1</text>
<text x="246.9" y="92.3">EN</text>
<text x="252.3" y="93.5" transform="rotate(-90 252.3 93.5)">GND</text>
<text x="253.5" y="92.3">FB</text>
<text x="258.3" y="93.6">2.2k</text>
<text x="260.9" y="91">R15</text>
<text x="263.5" y="93.6">ohm</text>
<text x="276.9" y="91">22uf</text>
<text x="282.3" y="91">16v</text>
<text x="21.8" y="96.1">USB_C_Receptacle_USB2.0_16P</text>
<text x="37.5" y="101.2">VBUSusb</text>
<text x="54.5" y="99.9">R2</text>
<text x="77.1" y="99.3" transform="rotate(-90 77.1 99.3)">VCCch</text>
<text x="79.6" y="98" transform="rotate(-90 79.6 98)">V3ch</text>
<text x="81.9" y="98.7">RXD</text>
<text x="82.2" y="96.1">TXD</text>
<text x="104.1" y="98.7">R7</text>
<text x="104.1" y="101.2">10k</text>
<text x="108.8" y="101.2">ohm</text>
<text x="175.3" y="99.9">J2</text>
<text x="42" y="106.3">CC1</text>
<text x="51.3" y="102.5">5.1k</text>
<text x="51.3" y="105">5.1k</text>
<text x="54.5" y="102.5">R3</text>
<text x="56.5" y="102.5">ohm</text>
<text x="56.5" y="105">ohm</text>
<text x="71.6" y="103.7">UD+</text>
<text x="71.6" y="106.3">UD-</text>
<text x="82.2" y="103.7">CTS</text>
<text x="111.8" y="102.5">Q1</text>
<text x="111.8" y="105">SS8050</text>
<text x="121.9" y="107.5">R9</text>
<text x="175.3" y="102.5">Conn_01x08_Socket</text>
<text x="42" y="108.8">CC2</text>
<text x="42.9" y="113.9">D-</text>
<text x="82.1" y="113.9">DTR</text>
<text x="121.9" y="110.1">10k</text>
<text x="126.5" y="110.1">ohm</text>
<text x="172.7" y="113.3">J5</text>
<text x="42.9" y="119">D+</text>
<text x="42.9" y="116.4">D-</text>
<text x="79.6" y="117.6" transform="rotate(-90 79.6 117.6)">GND_ch</text>
<text x="82.2" y="116.4">RTS</text>
<text x="172.7" y="115.8">Conn_01x01_Socket</text>
<text x="42.9" y="121.5">D+</text>
<text x="66" y="123.1">D7</text>
<text x="66" y="125.6">SS34</text>
<text x="80.9" y="121.5">U2</text>
<text x="80.9" y="124.1">CH340K</text>
<text x="196.2" y="125.3">R13</text>
<text x="224.7" y="124.1">U6</text>
<text x="40.8" y="129.1">SBU1</text>
<text x="40.8" y="131.7">SBU2</text>
<text x="184.4" y="131.7">+BATT</text>
<text x="184.9" y="130.4">J6</text>
<text x="193.7" y="127.9">100</text>
<text x="198.5" y="127.9">ohm</text>
<text x="218.9" y="131.7">VCC</text>
<text x="222.8" y="126.6">DW01A</text>
<text x="238.1" y="130.4">R14</text>
<text x="30.1" y="132.3" transform="rotate(-90 30.1 132.3)">SHIELD</text>
<text x="37.7" y="132.3" transform="rotate(-90 37.7 132.3)">GNDusb</text>
<text x="160.1" y="136.8">J4</text>
<text x="176.5" y="132.9">Conn_01x02_Socket</text>
<text x="205.7" y="136.8">0.1uf</text>
<text x="205.7" y="134.2">C16</text>
<text x="211.8" y="136.8">16V</text>
<text x="218.9" y="136.8">GND</text>
<text x="224.4" y="137.9" transform="rotate(-90 224.4 137.9)">OD</text>
<text x="229.5" y="137.9" transform="rotate(-90 229.5 137.9)">OC</text>
<text x="230.5" y="136.8">CS</text>
<text x="236.3" y="132.9">1k</text>
<text x="239.7" y="132.9">ohm</text>
<text x="74.8" y="143.1">U1</text>
<text x="153.4" y="139.3">Conn_01x03_Pin</text>
<text x="192" y="139.3">-BATT</text>
<text x="225.9" y="143.4">SI2302</text>
<text x="237.3" y="143.1">Q3</text>
<text x="35.6" y="145.6">C1</text>
<text x="35.6" y="148.2">10uf</text>
<text x="41" y="148.2">16V</text>
<text x="49.5" y="145.6">C2</text>
<text x="49.5" y="148.2">0.1uf</text>
<text x="55.6" y="148.2">16V</text>
<text x="72.6" y="145.6">TP5100</text>
<text x="95.6" y="146.9">SS34</text>
<text x="96.8" y="144.4">D8</text>
<text x="115.6" y="148.2">10uh</text>
<text x="116.9" y="145.6">L1</text>
<text x="121.7" y="146.9">0.067</text>
<text x="123.8" y="144.4">R10</text>
<text x="128.3" y="146.9">Ω</text>
<text x="228" y="145.9">Q2</text>
<text x="235.2" y="145.6">SI2302</text>
<text x="40.6" y="153.3">R1</text>
<text x="40.6" y="155.8">1k</text>
<text x="44.1" y="155.8">ohm</text>
<text x="104.1" y="153.3">R8</text>
<text x="104.1" y="155.8">3</text>
<text x="106.5" y="155.8">ohm</text>
<text x="105.4" y="160.9">C7</text>
<text x="114.3" y="158">D4</text>
<text x="114.3" y="160.6">SS34</text>
<text x="124.5" y="158.3">C9</text>
<text x="124.5" y="160.9">0.1uf</text>
<text x="130.5" y="160.9">16V</text>
<text x="130.8" y="160.9">10uf</text>
<text x="130.8" y="158.3">C11</text>
<text x="136.3" y="160.9">16V</text>
<text x="138.4" y="160.9">0.1uf</text>
<text x="138.4" y="158.3">C13</text>
<text x="144.5" y="160.9">16V</text>
<text x="144.8" y="160.9">10uf</text>
<text x="144.8" y="158.3">C14</text>
<text x="150.3" y="160.9">16V</text>
<text x="36.8" y="163.7">D1</text>
<text x="36.8" y="166.3">LED</text>
<text x="45.7" y="163.7">D2</text>
<text x="45.7" y="166.3">LED</text>
<text x="105.4" y="163.4">0.1nf</text>
<text x="111.5" y="163.4">16V</text>
<text x="54.6" y="173.6">C3</text>
<text x="54.6" y="176.1">0.1uf</text>
<text x="60.7" y="176.1">16V</text>
<text x="61" y="176.1">R4</text>
<text x="61" y="178.7">50k</text>
<text x="65.6" y="178.7">ohm</text>
</g>
<g font-size="1.3" fill="#a90000">
<text x="91.2" y="38.1" transform="rotate(-90 91.2 38.1)">13</text>
<text x="74.9" y="44.2">24</text>
<text x="105.4" y="44.2">12</text>
<text x="74.9" y="49.3">23</text>
<text x="75.5" y="51.8">8</text>
<text x="106" y="49.3">6</text>
<text x="106" y="51.8">7</text>
<text x="159.8" y="49" transform="rotate(-90 159.8 49)">6</text>
<text x="164.8" y="49" transform="rotate(-90 164.8 49)">8</text>
<text x="174.6" y="53.1">5</text>
<text x="74.9" y="56.9">11</text>
<text x="75.5" y="59.4">1</text>
<text x="105.4" y="59.4">10</text>
<text x="105.4" y="56.9">20</text>
<text x="174.6" y="58.2">4</text>
<text x="174.6" y="63.2">3</text>
<text x="91.2" y="68.6" transform="rotate(-90 91.2 68.6)">18</text>
<text x="174.6" y="68.3">2</text>
<text x="159.8" y="74.4" transform="rotate(-90 159.8 74.4)">1</text>
<text x="164.8" y="74.4" transform="rotate(-90 164.8 74.4)">7</text>
<text x="244.4" y="86.1">5</text>
<text x="257.1" y="86.1">1</text>
<text x="75.9" y="92.1" transform="rotate(-90 75.9 92.1)">7</text>
<text x="78.5" y="92.8" transform="rotate(-90 78.5 92.8)">10</text>
<text x="86.9" y="95">8</text>
<text x="130.7" y="93.7">7</text>
<text x="130.7" y="91.2">8</text>
<text x="170.1" y="91.2">1</text>
<text x="170.1" y="93.7">2</text>
<text x="244.4" y="91.2">4</text>
<text x="251.2" y="96" transform="rotate(-90 251.2 96)">2</text>
<text x="257.1" y="91.2">3</text>
<text x="48.3" y="100.1">A4</text>
<text x="86.9" y="97.5">9</text>
<text x="109" y="99.8" transform="rotate(-90 109 99.8)">3</text>
<text x="130.7" y="101.3">4</text>
<text x="130.7" y="98.8">5</text>
<text x="130.7" y="96.3">6</text>
<text x="170.1" y="96.3">3</text>
<text x="170.1" y="98.8">4</text>
<text x="170.1" y="101.3">5</text>
<text x="48.2" y="107.7">B5</text>
<text x="48.3" y="105.2">A5</text>
<text x="69.1" y="102.6">1</text>
<text x="69.1" y="105.2">2</text>
<text x="86.9" y="102.6">5</text>
<text x="102.2" y="102.6">1</text>
<text x="109" y="107.4" transform="rotate(-90 109 107.4)">2</text>
<text x="130.7" y="106.4">2</text>
<text x="130.7" y="103.9">3</text>
<text x="170.1" y="103.9">6</text>
<text x="170.1" y="106.4">7</text>
<text x="48.3" y="112.8">A7</text>
<text x="86.9" y="112.8">4</text>
<text x="130.7" y="109">1</text>
<text x="170.1" y="109">8</text>
<text x="171.2" y="111.8" transform="rotate(-90 171.2 111.8)">1</text>
<text x="48.2" y="115.3">B7</text>
<text x="48.3" y="117.9">A6</text>
<text x="86.9" y="115.3">6</text>
<text x="48.2" y="120.4">B6</text>
<text x="78.5" y="120.1" transform="rotate(-90 78.5 120.1)">3</text>
<text x="48.2" y="130.6">B8</text>
<text x="48.3" y="128">A8</text>
<text x="216.5" y="130.6">5</text>
<text x="29" y="137.3" transform="rotate(-90 29 137.3)">SH</text>
<text x="36.6" y="137.1" transform="rotate(-90 36.6 137.1)">A1</text>
<text x="187.9" y="136.9">1</text>
<text x="187.9" y="134.4">2</text>
<text x="216.5" y="135.6">6</text>
<text x="234.2" y="135.6">2</text>
<text x="223.3" y="140.4" transform="rotate(-90 223.3 140.4)">1</text>
<text x="228.3" y="140.4" transform="rotate(-90 228.3 140.4)">3</text>
<text x="158.5" y="144.9" transform="rotate(-90 158.5 144.9)">3</text>
<text x="161" y="144.9" transform="rotate(-90 161 144.9)">2</text>
<text x="163.6" y="144.9" transform="rotate(-90 163.6 144.9)">1</text>
</g>
<g font-size="1.3" fill="#0000c2">
<text x="246.1" y="161.8">to</text>
<text x="249.1" y="161.8">gnd</text>
<text x="253.7" y="161.8">plane</text>
</g>
<g font-size="1" fill="#a90000">
<text x="133.7" y="91.2">GND1</text>
<text x="134.4" y="93.7">U0T</text>
<text x="165" y="93.7">IO2</text>
<text x="165" y="91.2">IO4</text>
<text x="133.9" y="98.8">VOUT</text>
<text x="134.2" y="101.3">GND</text>
<text x="134.2" y="96.3">U0R</text>
<text x="164.5" y="101.3">IO13</text>
<text x="164.5" y="96.3">IO14</text>
<text x="164.5" y="98.8">IO15</text>
<text x="134" y="106.4">IO16</text>
<text x="134.5" y="103.9">IO0</text>
<text x="164.2" y="106.4">GND2</text>
<text x="164.5" y="103.9">IO12</text>
<text x="134.4" y="109">3V3</text>
<text x="165.3" y="109">5V</text>
<text x="60.3" y="149.6">1</text>
<text x="90.8" y="149.6">2</text>
<text x="224.2" y="149.6">2</text>
<text x="225.8" y="146.7" transform="rotate(-90 225.8 146.7)">1</text>
<text x="231.8" y="149.6">3</text>
<text x="234.3" y="148.3">3</text>
<text x="242" y="148.3">2</text>
<text x="59.9" y="154.7">13</text>
<text x="90.8" y="154.7">8</text>
<text x="241" y="153" transform="rotate(-90 241 153)">1</text>
<text x="60.3" y="159.8">6</text>
<text x="90.8" y="159.8">9</text>
<text x="59.9" y="167.4">14</text>
<text x="59.9" y="164.8">15</text>
<text x="90.3" y="164.8">11</text>
<text x="59.9" y="169.9">10</text>
<text x="59.9" y="172.5">12</text>
<text x="90.3" y="175">17</text>
<text x="90.8" y="177.5">7</text>
</g>
<g font-size="1" fill="#006464">
<text x="139.4" y="92.2">GND1</text>
<text x="139.4" y="94.7">U0T</text>
<text x="160" y="94.7">IO2</text>
<text x="160" y="92.2">IO4</text>
<text x="139.4" y="97.3">U0R</text>
<text x="139.4" y="99.8">VOUT</text>
<text x="159.1" y="97.3">IO14</text>
<text x="159.1" y="99.8">IO15</text>
<text x="139.4" y="104.9">IO0</text>
<text x="139.4" y="107.4">IO16</text>
<text x="139.4" y="102.3">GNDcam</text>
<text x="158.5" y="107.4">GND2</text>
<text x="159.1" y="104.9">IO12</text>
<text x="159.1" y="102.3">IO13</text>
<text x="139.4" y="110">3V3</text>
<text x="160.7" y="110">5V</text>
<text x="64.5" y="155.7">CS</text>
<text x="64.5" y="150.6">VINtp</text>
<text x="85.8" y="155.7">VS</text>
<text x="85.8" y="150.6">LX</text>
<text x="64.5" y="160.8">PWR_ON-</text>
<text x="85" y="160.8">BAT</text>
<text x="64.5" y="165.8">CHRG</text>
<text x="85.9" y="165.8">TS</text>
<text x="64.5" y="170.9">VREG</text>
<text x="64.5" y="173.5">RTRICK</text>
<text x="64.5" y="168.4">STDBY</text>
<text x="83" y="178.5">GNDtp</text>
<text x="84.7" y="176">EXP</text>
</g>
<g font-size="1" fill="#840000">
<text x="226.7" y="147.3" transform="rotate(-90 226.7 147.3)">G</text>
<text x="235.9" y="148" transform="rotate(-90 235.9 148)">D</text>
<text x="242.6" y="148" transform="rotate(-90 242.6 148)">S</text>
<text x="224.8" y="151.7" transform="rotate(-90 224.8 151.7)">S</text>
<text x="231.5" y="151.8" transform="rotate(-90 231.5 151.8)">D</text>
<text x="240.7" y="152.4" transform="rotate(-90 240.7 152.4)">G</text>
</g>
</svg>
